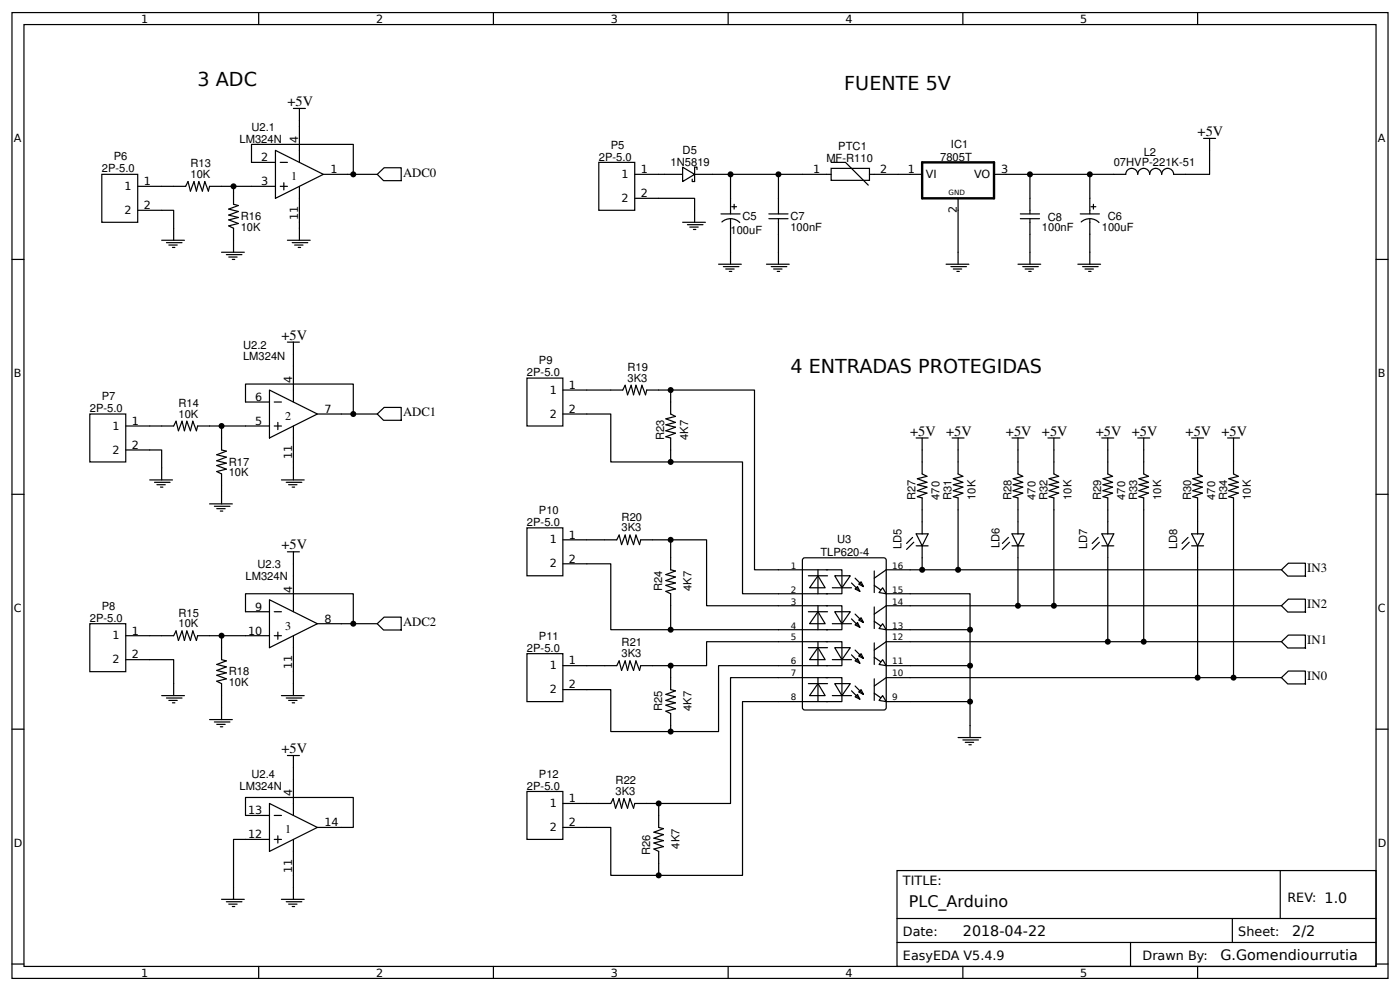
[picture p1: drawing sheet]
<svg xmlns="http://www.w3.org/2000/svg" width="309mm" height="219mm" viewBox="0 0 309 219" stroke-linecap="round" stroke-linejoin="round" font-family="sans-serif">
<g fill="none" stroke="#000" stroke-width=".26">
<path d="M2.6 2.8h304.1v213.2h-304.1zM5.3 5.4h298.7v208h-298.7zM57.1 2.8v2.6M109 2.8v2.6M160.9 2.8v2.6M212.7 2.8v2.6M264.6 2.8v2.6M146.8 38.5h4M153.5 38.5h3.9M153.5 36.9v3.2M201.1 38.5h2.6M219.6 38.5h2.6"/>
<path d="M2.6 57.3h2.7M211.7 43.8v2.6M304 57.3h2.7M2.6 109.1h2.7M304 109.1h2.7M2.6 161h2.7M304 161h2.7M198.2 192.2h105.8v21.2h-105.8zM282.8 192.2v10.6M2.6 212.9h2.7M57.1 213.4v2.6M109 213.4v2.6"/>
<path d="M160.9 213.4v2.6M198.2 202.8h105.8M198.2 208.1h105.8M212.7 213.4v2.6M249.8 208.1v5.3M264.6 213.4v2.6M272.3 202.8v5.3M304 212.9h2.7"/>
</g>
<path d="M203.7 35.9h15.9v7.9h-15.9z" fill="none" stroke="#000" stroke-width=".53"/>
<path d="M150.8 36.9l2.7 1.6-2.7 1.6z" fill="#fff" stroke="#000" stroke-width=".26"/>
<g fill="none" stroke="#000" stroke-width=".26">
<path d="M145.5 38.5h1.3M152.9 39.6v.5h.6M153.5 36.9h.5v.5M157.4 38.5h26.2M161.4 38.5v8.7M172 38.5v8.7M183.6 37.2h8.5v2.6h-8.5zM183.6 35.9h3.2l5 5M192.1 38.5h9M222.2 38.5h5.3v8.7M227.5 38.5h13.3v8.7M265.9 30.6h2.7"/>
<path d="M267.2 30.6v7.9h-7.9a1.32 1.32 0 0 0-1.3-1.3 1.32 1.32 0 0 0-1.4 1.3 1.32 1.32 0 0 0-1.3-1.3 1.32 1.32 0 0 0-1.3 1.3 1.32 1.32 0 0 0-1.3-1.3 1.32 1.32 0 0 0-1.3 1.3 1.32 1.32 0 0 0-1.4-1.3 1.32 1.32 0 0 0-1.3 1.3h-7.9M150.8 49.1h5M151.9 49.6h3.4M152.4 50.1h1.9M153.2 50.7h.5M153.5 46.4v2.7M158.7 58.3h5.1M159.3 47.2h4.2M159.5 49a2.85 2.85 0 0 1 3.9 .1M159.8 58.9h3.4M160.3 59.4h1.9M161.1 59.9h.6"/>
<path d="M161.4 48.3v10M161.7 45.6h1M162.2 45.1v1.1M169.3 58.3h5.1M169.9 47.2h4.2M169.9 48.3h4.2M170.4 58.9h3.4M170.9 59.4h1.9M171.7 59.9h.5M172 48.3v10M209 58.3h5M210.1 58.9h3.4"/>
<path d="M210.6 59.4h1.9M211.4 59.9h.5M211.7 46.4v11.9M224.9 58.3h5M225.4 47.2h4.3M225.4 48.3h4.3M226 58.9h3.4M226.5 59.4h1.8M227.3 59.9h.5M227.5 48.3v10M238.1 58.3h5.1M238.7 47.2h4.2"/>
<path d="M238.9 49a2.85 2.85 0 0 1 3.9 .1M239.2 58.9h3.4M239.7 59.4h1.9M240.5 59.9h.5M240.8 48.3v10M241 45.6h1.1M241.6 45.1v1.1"/>
</g>
<path d="M132.3 35.9h7.9v10.5h-7.9z" fill="#fff" stroke="#000" stroke-width=".26"/>
<path d="M140.2 38.5h5.3M140.2 43.8h13.3v2.6" fill="none" stroke="#000" stroke-width=".26"/>
<path d="M22.5 38.5h7.9v10.6h-7.9z" fill="#fff" stroke="#000" stroke-width=".26"/>
<path d="M30.4 41.1h5.3M30.4 46.4h5.3" fill="none" stroke="#000" stroke-width=".26"/>
<path d="M19.8 91.4h8v10.6h-8z" fill="#fff" stroke="#000" stroke-width=".26"/>
<path d="M27.8 94.1h5.3M27.8 99.4h5.3" fill="none" stroke="#000" stroke-width=".26"/>
<path d="M19.8 137.7h8v10.6h-8z" fill="#fff" stroke="#000" stroke-width=".26"/>
<g fill="none" stroke="#000" stroke-width=".26">
<path d="M60.9 33.2l10.5 5.3-10.5 5.3zM60.9 35.9h-5.3v-4h22.5v6.6h-6.7M61.9 35.9h1.6M64.8 23.9h2.7M66.1 23.9v12M35.7 46.4h2.7v6.6M35.7 41.1h5.3l.5-1 .6 2.1 .8-2.1 .5 2.1 .5-2.1 .8 2.1 .5-2.1 .8 2.1 .3-1.1h14.6M35.7 53h5M36.8 53.6h3.4M37.3 54.1h1.9M38.1 54.6h.5M48.9 55.7h5.1"/>
<path d="M50 56.2h3.4M50.5 56.8h1.9M51.3 57.3h.6M51.6 41.1v4l1.1 .3-2.2 .8 2.2 .5-2.2 .8 2.2 .5-2.2 .6 2.2 .7-2.2 .6 1.1 .5v5.3M61.9 41.1h1.6M62.7 40.3v1.6M63.5 53h5M64.6 53.6h3.4M65.1 54.1h1.8M65.9 54.6h.5M66.1 41.1v11.9M63.5 75.5h2.6"/>
<path d="M64.8 75.5v13.3M33.1 99.4h2.6v6.6M33.1 94.1h5.3l.5-1.1 .5 2.1 .8-2.1 .5 2.1 .6-2.1 .8 2.1 .5-2.1 .8 2.1 .3-1h15.8M48.9 94.1v5.3l1.1 .2-2.1 .8 2.1 .5-2.1 .8 2.1 .6-2.1 .5 2.1 .8-2.1 .5 1 .5v6.7M59.5 86.1l10.6 5.3-10.6 5.3zM59.5 88.8h-5.3v-4h23.9v6.6h-8M60.6 94.1h1.6M60.6 88.8h1.6M61.4 93.3v1.6M64.8 94.1v11.9M33.1 106h5M34.1 106.5h3.5"/>
<path d="M34.7 107h1.8M35.5 107.6h.5M46.3 111.3h5M47.4 111.8h3.4M47.9 112.3h1.8M48.7 112.8h.5M62.2 106h5M63.2 106.5h3.5M63.8 107h1.8M64.6 107.6h.5M59.5 132.4l10.6 5.3-10.6 5.3zM59.5 135.1h-5.3v-4h23.9v6.6h-8"/>
<path d="M60.6 135.1h1.6M61.4 139.6v1.6M63.5 121.8h2.6M64.8 121.8v13.3M27.8 145.7h10.6v7.9M27.8 140.4h10.6l.5-1.1 .5 2.1 .8-2.1 .5 2.1 .6-2.1 .8 2.1 .5-2.1 .8 2.1 .3-1h15.8M35.7 153.6h5M36.8 154.1h3.4M37.3 154.6h1.9M38.1 155.2h.5M46.3 158.9h5M47.4 159.4h3.4"/>
<path d="M47.9 159.9h1.8M48.9 140.4v5.3l1.1 .2-2.1 .8 2.1 .5-2.1 .8 2.1 .6-2.1 .5 2.1 .8-2.1 .5 1 .5v2.7M48.9 156.2v2.7M60.6 140.4h1.6M62.2 153.6h5M63.2 154.1h3.5M63.8 154.6h1.8M64.6 155.2h.5M64.8 140.4v13.2M48.7 160.5h.5M59.5 177.4l10.6 5.3-10.6 5.3zM63.5 166.8h2.6"/>
<path d="M64.8 166.8v13.2M48.9 198.6h5.1M50 199.1h3.4M50.5 199.6h1.9M59.5 180h-5.3v-3.9h23.9v6.6h-8M59.5 185.3h-7.9v13.3M60.6 180h1.6M60.6 185.3h1.6M61.4 184.5v1.6M62.2 198.6h5M63.2 199.1h3.5M63.8 199.6h1.8"/>
<path d="M64.8 185.3v13.3M51.3 200.2h.6M64.6 200.2h.5"/>
</g>
<path d="M116.4 83.5h8v10.6h-8z" fill="#fff" stroke="#000" stroke-width=".26"/>
<path d="M124.4 86.1h5.2M124.4 91.4h5.2" fill="none" stroke="#000" stroke-width=".26"/>
<path d="M116.4 116.5h8v10.6h-8z" fill="#fff" stroke="#000" stroke-width=".26"/>
<path d="M124.4 119.2h5.2M124.4 124.5h5.2" fill="none" stroke="#000" stroke-width=".26"/>
<path d="M116.4 144.3h8v10.6h-8z" fill="#fff" stroke="#000" stroke-width=".26"/>
<path d="M124.4 147h5.2M124.4 152.3h5.2" fill="none" stroke="#000" stroke-width=".26"/>
<path d="M116.4 174.8h8v10.5h-8z" fill="#fff" stroke="#000" stroke-width=".26"/>
<g fill="none" stroke="#000" stroke-width=".26">
<path d="M134.9 86.1h2.7l.5-1 .5 2.1 .8-2.1 .6 2.1 .5-2.1 .8 2.1 .5-2.1 .8 2.1 .3-1.1h2.6M148.2 88.8v2.6l1 .5-2.1 .6 2.1 .8-2.1 .5 2.1 .5-2.1 .8 2.1 .5-2.1 .8 1.1 .3v2.7M133.6 119.2h2.7l.5-1.1 .5 2.2 .8-2.2 .5 2.2 .6-2.2 .8 2.2 .5-2.2 .8 2.2 .3-1.1h2.6M148.2 123.2v2.6l1 .3-2.1 .8 2.1 .5-2.1 .8 2.1 .5-2.1 .5 2.1 .8-2.1 .6 1.1 .5v2.6M172 125.8h5.3M172 131.1h5.3M177.5 123.2h17.8l.4 .2 .1 32.8-.3 .5-17.7 .1-.5-.3v-32.8zM193.1 129.2l2.7 1.9h5.3M193.1 126.1v4.7M201.1 125.8h-5.3l-2.7 1.9M133.6 147h2.7l.5-1.1 .5 2.1 .8-2.1 .5 2.1 .6-2.1 .8 2.1 .5-2.1 .8 2.1 .3-1h2.6M148.2 149.6v2.7l1 .2-2.1 .8 2.1 .6-2.1 .7 2.1 .6-2.1 .5 2.1 .8-2.1 .5 1.1 .6v2.6"/>
<path d="M124.4 177.4h5.2M132.3 177.4h2.6l.6-1.1 .5 2.2 .8-2.2 .5 2.2 .5-2.2 .8 2.2 .6-2.2 .8 2.2 .2-1.1h2.7M124.4 182.7h5.2M145.5 180v2.7l1.1 .3-2.1 .8 2.1 .5-2.1 .8 2.1 .5-2.1 .5 2.1 .8-2.1 .6 1 .5v2.6"/>
</g>
<g fill="#fff" stroke="#000" stroke-width=".26">
<path d="M195 129.8l.8 1.3-1.6-.3z"/>
<path d="M188.9 130l.5-.5 .6 1.1z"/>
<path d="M189.7 129l.5-.5 .6 1z"/>
</g>
<path d="M183.9 129.8h4.2M188.1 128.7l1.9 1.9M188.9 127.7l1.9 1.8" fill="none" stroke="#000" stroke-width=".26"/>
<path d="M184.4 127.1h3.5l-1.9 2.7z" fill="#fff" stroke="#000" stroke-width=".26"/>
<path d="M172 133.7h5.3M172 139h5.3M182.6 125.8h3.4v5.3h-3.4M193.1 137.2l2.7 1.8h5.3M193.1 134v4.8M201.1 133.7h-5.3l-2.7 1.9" fill="none" stroke="#000" stroke-width=".26"/>
<g fill="#fff" stroke="#000" stroke-width=".26">
<path d="M195 137.7l.8 1.3-1.6-.2z"/>
<path d="M188.9 138l.5-.5 .6 1z"/>
<path d="M189.7 136.9l.5-.5 .6 1.1z"/>
</g>
<path d="M183.9 137.7h4.2M188.1 136.7l1.9 1.8M188.9 135.6l1.9 1.9" fill="none" stroke="#000" stroke-width=".26"/>
<path d="M184.4 135.1h3.5l-1.9 2.6z" fill="#fff" stroke="#000" stroke-width=".26"/>
<path d="M182.6 133.7h3.4v5.3h-3.4M172 141.7h5.3M172 147h5.3M193.1 145.1l2.7 1.9h5.3M193.1 141.9v4.8M201.1 141.7h-5.3l-2.7 1.8" fill="none" stroke="#000" stroke-width=".26"/>
<g fill="#fff" stroke="#000" stroke-width=".26">
<path d="M195 145.7l.8 1.3-1.6-.3z"/>
<path d="M188.9 145.9l.5-.5 .6 1z"/>
<path d="M189.7 144.9l.5-.6 .6 1.1z"/>
</g>
<path d="M183.9 145.7h4.2M188.1 144.6l1.9 1.8M188.9 143.5l1.9 1.9" fill="none" stroke="#000" stroke-width=".26"/>
<path d="M184.4 143h3.5l-1.9 2.7z" fill="#fff" stroke="#000" stroke-width=".26"/>
<path d="M172 149.6h5.3M172 154.9h5.3M182.6 141.7h3.4v5.3h-3.4M193.1 153.1l2.7 1.8h5.3M193.1 149.9v4.7M201.1 149.6h-5.3l-2.7 1.9" fill="none" stroke="#000" stroke-width=".26"/>
<g fill="#fff" stroke="#000" stroke-width=".26">
<path d="M195 153.6l.8 1.3-1.6-.3z"/>
<path d="M188.9 153.9l.5-.6 .6 1.1z"/>
<path d="M189.7 152.8l.5-.5 .6 1z"/>
</g>
<path d="M183.9 153.6h4.2M188.1 152.5l1.9 1.9M188.9 151.5l1.9 1.8" fill="none" stroke="#000" stroke-width=".26"/>
<path d="M184.4 150.9h3.5l-1.9 2.7z" fill="#fff" stroke="#000" stroke-width=".26"/>
<path d="M178.6 150.9h4.2M182.6 149.6h3.4v5.3h-3.4" fill="none" stroke="#000" stroke-width=".26"/>
<path d="M180.7 150.9l1.6 2.7h-3.4z" fill="#fff" stroke="#000" stroke-width=".26"/>
<path d="M178.6 143h4.2" fill="none" stroke="#000" stroke-width=".26"/>
<path d="M180.7 143l1.6 2.7h-3.4z" fill="#fff" stroke="#000" stroke-width=".26"/>
<path d="M178.6 135.1h4.2" fill="none" stroke="#000" stroke-width=".26"/>
<path d="M180.7 135.1l1.6 2.6h-3.4z" fill="#fff" stroke="#000" stroke-width=".26"/>
<path d="M178.6 127.1h4.2" fill="none" stroke="#000" stroke-width=".26"/>
<path d="M180.7 127.1l1.6 2.7h-3.4z" fill="#fff" stroke="#000" stroke-width=".26"/>
<g fill="none" stroke="#000" stroke-width=".26">
<path d="M129.6 91.4h5.3v10.6h13.3v-2.6M129.6 86.1h5.3M145.5 86.1h21.2v39.7h5.3M148.2 86.1v2.7M148.2 102h15.8v29.1h8M203.7 102v2.6l1.1 .6-2.1 .5 2.1 .8-2.1 .5 2.1 .6-2.1 .7 2.1 .6-2.1 .8 1 .2v2.7M224.9 102v2.6l1.1 .6-2.2 .5 2.2 .8-2.2 .5 2.2 .6-2.2 .7 2.2 .6-2.2 .8 1.1 .2v2.7M244.7 102v2.6l1.1 .6-2.1 .5 2.1 .8-2.1 .5 2.1 .6-2.1 .7 2.1 .6-2.1 .8 1 .2v2.7M264.6 102v2.6l1 .6-2.1 .5 2.1 .8-2.1 .5 2.1 .6-2.1 .7 2.1 .6-2.1 .8 1.1 .2v2.7M177.3 125.8h5.5M177.3 131.1h5.5M177.3 133.7h5.5"/>
<path d="M177.3 139h5.5M180.7 125.8v5.3M180.7 133.7v5.3M201.1 131.1h13.2v31.8M177.3 141.7h5.5M177.3 147h5.5M177.3 149.6h5.5M177.3 154.9h5.5M180.7 141.7v5.3M180.7 149.6v5.3M211.7 162.9h5M212.7 163.4h3.5"/>
<path d="M213.3 163.9h1.8M214 164.4h.6"/>
</g>
<g fill="#fff" stroke="#000" stroke-width=".26">
<path d="M83.3 38.5l1.6-1.5h3.7l.1 2.9h-4z"/>
<path d="M83.3 91.4l1.6-1.4h3.7l.1 2.8h-4z"/>
<path d="M83.3 137.7l1.6-1.4h3.7l.1 2.8h-4z"/>
</g>
<g fill="none" stroke="#000" stroke-width=".26">
<path d="M78.1 38.5h5.2M78.1 91.4h5.2M202.4 96.7h2.7M203.7 96.7v5.3M210.3 96.7h2.7M211.7 96.7v7.9l1 .6-2.1 .5 2.1 .8-2.1 .5 2.1 .6-2.1 .7 2.1 .6-2.1 .8 1.1 .2v15.9M223.6 96.7h2.6M224.9 96.7v5.3M231.5 96.7h2.7M232.8 96.7v7.9l1.1 .6-2.1 .5 2.1 .8-2.1 .5 2.1 .6-2.1 .7 2.1 .6-2.1 .8 1 .2v23.8h-7.9M243.4 96.7h2.7M244.7 96.7v5.3"/>
<path d="M251.4 96.7h2.6M252.7 96.7v7.9l1 .6-2.1 .5 2.1 .8-2.1 .5 2.1 .6-2.1 .7 2.1 .6-2.1 .8 1.1 .2v31.8h-8M263.3 96.7h2.6M264.6 96.7v5.3M271.2 96.7h2.6M272.5 96.7v7.9l1.1 .6-2.1 .5 2.1 .8-2.1 .5 2.1 .6-2.1 .7 2.1 .6-2.1 .8 1 .2v39.7h-7.9M201.6 118.7l-1.3 1.3M201.9 119.7l-1.6 1.6M202.4 117.9h2.7l-1.4 2.6zM203.7 112.6v5.3M222.8 118.7l-1.3 1.3M223 119.7l-1.5 1.6"/>
<path d="M223.6 117.9h2.6l-1.3 2.6zM224.9 112.6v5.3M242.6 118.7l-1.3 1.3M242.9 119.7l-1.6 1.6M243.4 117.9h2.7l-1.4 2.6zM244.7 112.6v5.3M262.5 118.7l-1.4 1.3M262.7 119.7l-1.6 1.6M263.3 117.9h2.6l-1.3 2.6zM264.6 112.6v5.3M78.1 137.7h5.2M201.1 139h13.2"/>
<path d="M201.1 125.8h82M202.4 120.5h2.7M203.7 120.5v5.3M223.6 120.5h2.6M224.9 120.5v13.2h-23.8M232.8 133.7h50.3M243.4 120.5h2.7M244.7 120.5v21.2h-43.6M263.3 120.5h2.6M264.6 120.5v29.1h-63.5M201.1 147h13.2M201.1 154.9h13.2"/>
<path d="M252.7 141.7h30.4M272.5 149.6h10.6"/>
</g>
<g fill="#fff" stroke="#000" stroke-width=".26">
<path d="M283.1 125.8l1.5-1.4h3.8l.1 2.8h-4z"/>
<path d="M283.1 133.7l1.5-1.4h3.8l.1 2.8h-4z"/>
<path d="M283.1 141.7l1.5-1.5h3.8l.1 2.9h-4z"/>
<path d="M283.1 149.6l1.5-1.4h3.8l.1 2.8h-4z"/>
</g>
<g fill="none" stroke="#000" stroke-width=".26">
<path d="M129.6 119.2h4M144.2 119.2h11.9v14.5h15.9M148.2 119.2v4M129.6 124.5h5.3v14.5h37.1M148.2 133.7v5.3M48.9 153.6v2.6M129.6 147h4M148.2 147v2.6M172 141.7h-15.9v5.3h-11.9M172 147h-13.3v14.5h-23.8v-9.2h-5.3M172 149.6h-10.6v27.8h-18.5M172 154.9h-8v38.4h-29.1v-10.6h-5.3"/>
<path d="M129.6 177.4h2.7M145.5 177.4v2.6M148.2 160.2v1.3M145.5 190.6v2.7"/>
</g>
<g fill="#000">
<circle cx="78.1" cy="38.5" r=".66"/>
<circle cx="161.4" cy="38.5" r=".66"/>
<circle cx="172" cy="38.5" r=".66"/>
<circle cx="227.5" cy="38.5" r=".66"/>
<circle cx="240.8" cy="38.5" r=".66"/>
<circle cx="51.6" cy="41.1" r=".66"/>
<circle cx="48.9" cy="94.1" r=".66"/>
<circle cx="78.1" cy="91.4" r=".66"/>
<circle cx="148.2" cy="86.1" r=".66"/>
<circle cx="148.2" cy="102" r=".66"/>
<circle cx="148.2" cy="119.2" r=".66"/>
<circle cx="78.1" cy="137.7" r=".66"/>
<circle cx="148.2" cy="139" r=".66"/>
<circle cx="203.7" cy="125.8" r=".66"/>
<circle cx="211.7" cy="125.8" r=".66"/>
<circle cx="214.3" cy="139" r=".66"/>
<circle cx="224.9" cy="133.7" r=".66"/>
<circle cx="232.8" cy="133.7" r=".66"/>
<circle cx="48.9" cy="140.4" r=".66"/>
<circle cx="148.2" cy="147" r=".66"/>
<circle cx="214.3" cy="154.9" r=".66"/>
<circle cx="214.3" cy="147" r=".66"/>
<circle cx="244.7" cy="141.7" r=".66"/>
<circle cx="252.7" cy="141.7" r=".66"/>
<circle cx="264.6" cy="149.6" r=".66"/>
<circle cx="272.5" cy="149.6" r=".66"/>
<circle cx="145.5" cy="177.4" r=".66"/>
<circle cx="148.2" cy="161.5" r=".66"/>
<circle cx="145.5" cy="193.3" r=".66"/>
</g>
<g font-size="4.2">
<text x="43.7" y="18.9">3 ADC</text>
<text x="186.5" y="20">FUENTE 5V</text>
<text x="174.6" y="82.4">4 ENTRADAS PROTEGIDAS</text>
</g>
<text font-size="3.5" x="200.8" y="200.2">PLC_Arduino</text>
<g font-size="3.2">
<text x="63.5" y="23.4">+5V</text>
<text x="264.6" y="30">+5V</text>
<text x="62.2" y="75">+5V</text>
<text x="201.1" y="96.2">+5V</text>
<text x="209" y="96.2">+5V</text>
<text x="222.2" y="96.2">+5V</text>
<text x="230.2" y="96.2">+5V</text>
<text x="242.1" y="96.2">+5V</text>
<text x="250" y="96.2">+5V</text>
<text x="261.9" y="96.2">+5V</text>
<text x="269.9" y="96.2">+5V</text>
<text x="62.2" y="121.3">+5V</text>
<text x="62.2" y="166.3">+5V</text>
<text x="212.7" y="206.8">2018-04-22</text>
<text x="285.5" y="206.8">2/2</text>
<text x="269.6" y="212.1">G.Gomendiourrutia</text>
</g>
<g font-size="2.8">
<text x="89" y="39">ADC0</text>
<text x="89" y="91.9">ADC1</text>
<text x="288.8" y="126.3">IN3</text>
<text x="288.8" y="134.3">IN2</text>
<text x="89" y="138.2">ADC2</text>
<text x="288.8" y="142.2">IN1</text>
<text x="288.8" y="150.2">IN0</text>
<text x="199.5" y="195.4">TITLE:</text>
<text x="284.4" y="199.1">REV: 1.0</text>
<text x="199.5" y="206.8">Date:</text>
<text x="273.6" y="206.8">Sheet:</text>
<text x="199.5" y="212.1">EasyEDA V5.4.9</text>
<text x="252.4" y="212.1">Drawn By:</text>
</g>
<g font-size="2.6">
<text x="64.3" y="39.8">1</text>
<text x="63" y="92.7">2</text>
<text x="63" y="139">3</text>
<text x="63" y="184">1</text>
</g>
<g font-size="2.5">
<text x="31.2" y="5">1</text>
<text x="83.1" y="5">2</text>
<text x="134.9" y="5">3</text>
<text x="186.8" y="5">4</text>
<text x="238.7" y="5">5</text>
<text x="55.6" y="28.8">U2.1</text>
<text x="3" y="31.4">A</text>
<text x="25.1" y="35.4">P6</text>
<text x="52.9" y="31.5">LM324N</text>
<text x="57.7" y="35.6">2</text>
<text x="65.9" y="31.6" transform="rotate(-90 65.9 31.6)">4</text>
<text x="132.3" y="35.5">2P-5.0</text>
<text x="134.9" y="32.8">P5</text>
<text x="150.8" y="34.1">D5</text>
<text x="182.6" y="35.7">MF-R110</text>
<text x="185.2" y="33.1">PTC1</text>
<text x="207.7" y="35.5">7805T</text>
<text x="210.1" y="32.7">IC1</text>
<text x="252.7" y="34.4">L2</text>
<text x="304.4" y="31.4">A</text>
<text x="22.5" y="38.1">2P-5.0</text>
<text x="27.5" y="41.9">1</text>
<text x="31.7" y="40.9">1</text>
<text x="42.1" y="39.3">10K</text>
<text x="42.1" y="36.9">R13</text>
<text x="57.7" y="40.9">3</text>
<text x="73" y="38.2">1</text>
<text x="137.3" y="39.3">1</text>
<text x="141.6" y="38.2">1</text>
<text x="148.2" y="36.8">1N5819</text>
<text x="179.7" y="38.2">1</text>
<text x="194.5" y="38.2">2</text>
<text x="200.6" y="38.2">1</text>
<text x="204.5" y="39.3">VI</text>
<text x="215.2" y="39.3">VO</text>
<text x="221.2" y="38.2">3</text>
<text x="246.1" y="36.6">07HVP-221K-51</text>
<text x="27.5" y="47.2">2</text>
<text x="31.7" y="46.2">2</text>
<text x="137.3" y="44.6">2</text>
<text x="141.6" y="43.5">2</text>
<text x="211.4" y="46.9" transform="rotate(-90 211.4 46.9)">2</text>
<text x="53.2" y="50.9">10K</text>
<text x="53.2" y="48.6">R16</text>
<text x="65.9" y="48.5" transform="rotate(-90 65.9 48.5)">11</text>
<text x="161.4" y="51.6">100uF</text>
<text x="164" y="48.6">C5</text>
<text x="174.6" y="51">100nF</text>
<text x="174.6" y="48.6">C7</text>
<text x="230.2" y="51">100nF</text>
<text x="231.5" y="48.7">C8</text>
<text x="243.4" y="51">100uF</text>
<text x="244.7" y="48.7">C6</text>
<text x="53.7" y="77.1">U2.2</text>
<text x="3" y="83.2">B</text>
<text x="53.7" y="79.5">LM324N</text>
<text x="116.4" y="83.1">2P-5.0</text>
<text x="119.1" y="80.4">P9</text>
<text x="138.7" y="81.9">R19</text>
<text x="304.4" y="83.2">B</text>
<text x="22.5" y="88.4">P7</text>
<text x="39.4" y="89.8">R14</text>
<text x="56.4" y="88.5">6</text>
<text x="64.6" y="84.5" transform="rotate(-90 64.6 84.5)">4</text>
<text x="121.5" y="86.9">1</text>
<text x="125.7" y="85.9">1</text>
<text x="138.6" y="84.3">3K3</text>
<text x="19.8" y="91">2P-5.0</text>
<text x="24.9" y="94.9">1</text>
<text x="29.1" y="93.8">1</text>
<text x="39.4" y="92.2">10K</text>
<text x="56.4" y="93.8">5</text>
<text x="71.7" y="91.1">7</text>
<text x="121.5" y="92.2">2</text>
<text x="125.7" y="91.1">2</text>
<text x="24.9" y="100.1">2</text>
<text x="29.1" y="99.1">2</text>
<text x="64.6" y="101.4" transform="rotate(-90 64.6 101.4)">11</text>
<text x="146.7" y="97.3" transform="rotate(-90 146.7 97.3)">R23</text>
<text x="152" y="97.1" transform="rotate(-90 152 97.1)">4K7</text>
<text x="50.5" y="105.2">10K</text>
<text x="50.5" y="102.8">R17</text>
<text x="119.1" y="113.5">P10</text>
<text x="202.3" y="110.5" transform="rotate(-90 202.3 110.5)">R27</text>
<text x="207.6" y="110.4" transform="rotate(-90 207.6 110.4)">470</text>
<text x="210.2" y="110.5" transform="rotate(-90 210.2 110.5)">R31</text>
<text x="215.5" y="110.4" transform="rotate(-90 215.5 110.4)">10K</text>
<text x="223.5" y="110.5" transform="rotate(-90 223.5 110.5)">R28</text>
<text x="228.8" y="110.4" transform="rotate(-90 228.8 110.4)">470</text>
<text x="231.4" y="110.5" transform="rotate(-90 231.4 110.5)">R32</text>
<text x="236.7" y="110.4" transform="rotate(-90 236.7 110.4)">10K</text>
<text x="243.3" y="110.5" transform="rotate(-90 243.3 110.5)">R29</text>
<text x="248.6" y="110.4" transform="rotate(-90 248.6 110.4)">470</text>
<text x="251.2" y="110.5" transform="rotate(-90 251.2 110.5)">R33</text>
<text x="256.5" y="110.4" transform="rotate(-90 256.5 110.4)">10K</text>
<text x="263.1" y="110.5" transform="rotate(-90 263.1 110.5)">R30</text>
<text x="268.4" y="110.4" transform="rotate(-90 268.4 110.4)">470</text>
<text x="271.1" y="110.5" transform="rotate(-90 271.1 110.5)">R34</text>
<text x="276.4" y="110.4" transform="rotate(-90 276.4 110.4)">10K</text>
<text x="116.4" y="116.1">2P-5.0</text>
<text x="121.5" y="120">1</text>
<text x="125.7" y="118.9">1</text>
<text x="137.3" y="117.3">3K3</text>
<text x="137.3" y="115">R20</text>
<text x="185" y="120">U3</text>
<text x="56.9" y="125.4">U2.3</text>
<text x="121.5" y="125.3">2</text>
<text x="125.7" y="124.2">2</text>
<text x="181.2" y="122.8">TLP620-4</text>
<text x="199.2" y="121.3" transform="rotate(-90 199.2 121.3)">LD5</text>
<text x="220.8" y="121.1" transform="rotate(-90 220.8 121.1)">LD6</text>
<text x="240.2" y="121.3" transform="rotate(-90 240.2 121.3)">LD7</text>
<text x="260" y="121.3" transform="rotate(-90 260 121.3)">LD8</text>
<text x="54.2" y="128.1">LM324N</text>
<text x="64.6" y="130.8" transform="rotate(-90 64.6 130.8)">4</text>
<text x="146.3" y="130.5" transform="rotate(-90 146.3 130.5)">R24</text>
<text x="152.8" y="130.5" transform="rotate(-90 152.8 130.5)">4K7</text>
<text x="3" y="135.1">C</text>
<text x="19.8" y="137.3">2P-5.0</text>
<text x="22.5" y="134.7">P8</text>
<text x="39.4" y="136.1">R15</text>
<text x="56.4" y="134.8">9</text>
<text x="71.7" y="137.5">8</text>
<text x="304.4" y="135.1">C</text>
<text x="24.9" y="141.2">1</text>
<text x="29.1" y="140.1">1</text>
<text x="39.4" y="138.5">10K</text>
<text x="54.8" y="140.1">10</text>
<text x="116.4" y="143.9">2P-5.0</text>
<text x="119.1" y="141.3">P11</text>
<text x="137.3" y="142.7">R21</text>
<text x="24.9" y="146.4">2</text>
<text x="29.1" y="145.4">2</text>
<text x="50.5" y="149.1">R18</text>
<text x="64.6" y="147.7" transform="rotate(-90 64.6 147.7)">11</text>
<text x="121.5" y="147.8">1</text>
<text x="125.7" y="146.7">1</text>
<text x="137.3" y="145.1">3K3</text>
<text x="50.5" y="151.5">10K</text>
<text x="121.5" y="153.1">2</text>
<text x="125.7" y="152">2</text>
<text x="146.3" y="157" transform="rotate(-90 146.3 157)">R25</text>
<text x="152.8" y="156.9" transform="rotate(-90 152.8 156.9)">4K7</text>
<text x="55.6" y="171.7">U2.4</text>
<text x="119.1" y="171.7">P12</text>
<text x="136" y="173.2">R22</text>
<text x="52.9" y="174.4">LM324N</text>
<text x="54.8" y="179.8">13</text>
<text x="64.6" y="175.8" transform="rotate(-90 64.6 175.8)">4</text>
<text x="116.4" y="174.3">2P-5.0</text>
<text x="121.5" y="178.2">1</text>
<text x="125.7" y="177.1">1</text>
<text x="136" y="175.6">3K3</text>
<text x="54.8" y="185.1">12</text>
<text x="71.7" y="182.4">14</text>
<text x="121.5" y="183.5">2</text>
<text x="125.7" y="182.4">2</text>
<text x="3" y="186.9">D</text>
<text x="143.6" y="188.8" transform="rotate(-90 143.6 188.8)">R26</text>
<text x="150.2" y="187.4" transform="rotate(-90 150.2 187.4)">4K7</text>
<text x="304.4" y="186.9">D</text>
<text x="64.6" y="192.7" transform="rotate(-90 64.6 192.7)">11</text>
<text x="31.2" y="215.6">1</text>
<text x="83.1" y="215.6">2</text>
<text x="134.9" y="215.6">3</text>
<text x="186.8" y="215.6">4</text>
<text x="238.7" y="215.6">5</text>
</g>
<g font-size="1.9">
<text x="174.7" y="125.5">1</text>
<text x="197.1" y="125.5">16</text>
<text x="174.7" y="130.8">2</text>
<text x="197.1" y="130.8">15</text>
<text x="174.7" y="133.5">3</text>
<text x="197.1" y="133.5">14</text>
<text x="174.7" y="138.8">4</text>
<text x="174.7" y="141.4">5</text>
<text x="197.1" y="138.8">13</text>
<text x="197.1" y="141.4">12</text>
<text x="174.7" y="146.7">6</text>
<text x="174.7" y="149.4">7</text>
<text x="197.1" y="146.7">11</text>
<text x="197.1" y="149.4">10</text>
<text x="174.7" y="154.6">8</text>
<text x="197.1" y="154.6">9</text>
</g>
<text font-size="1.6" x="209.5" y="43">GND</text>
</svg>
